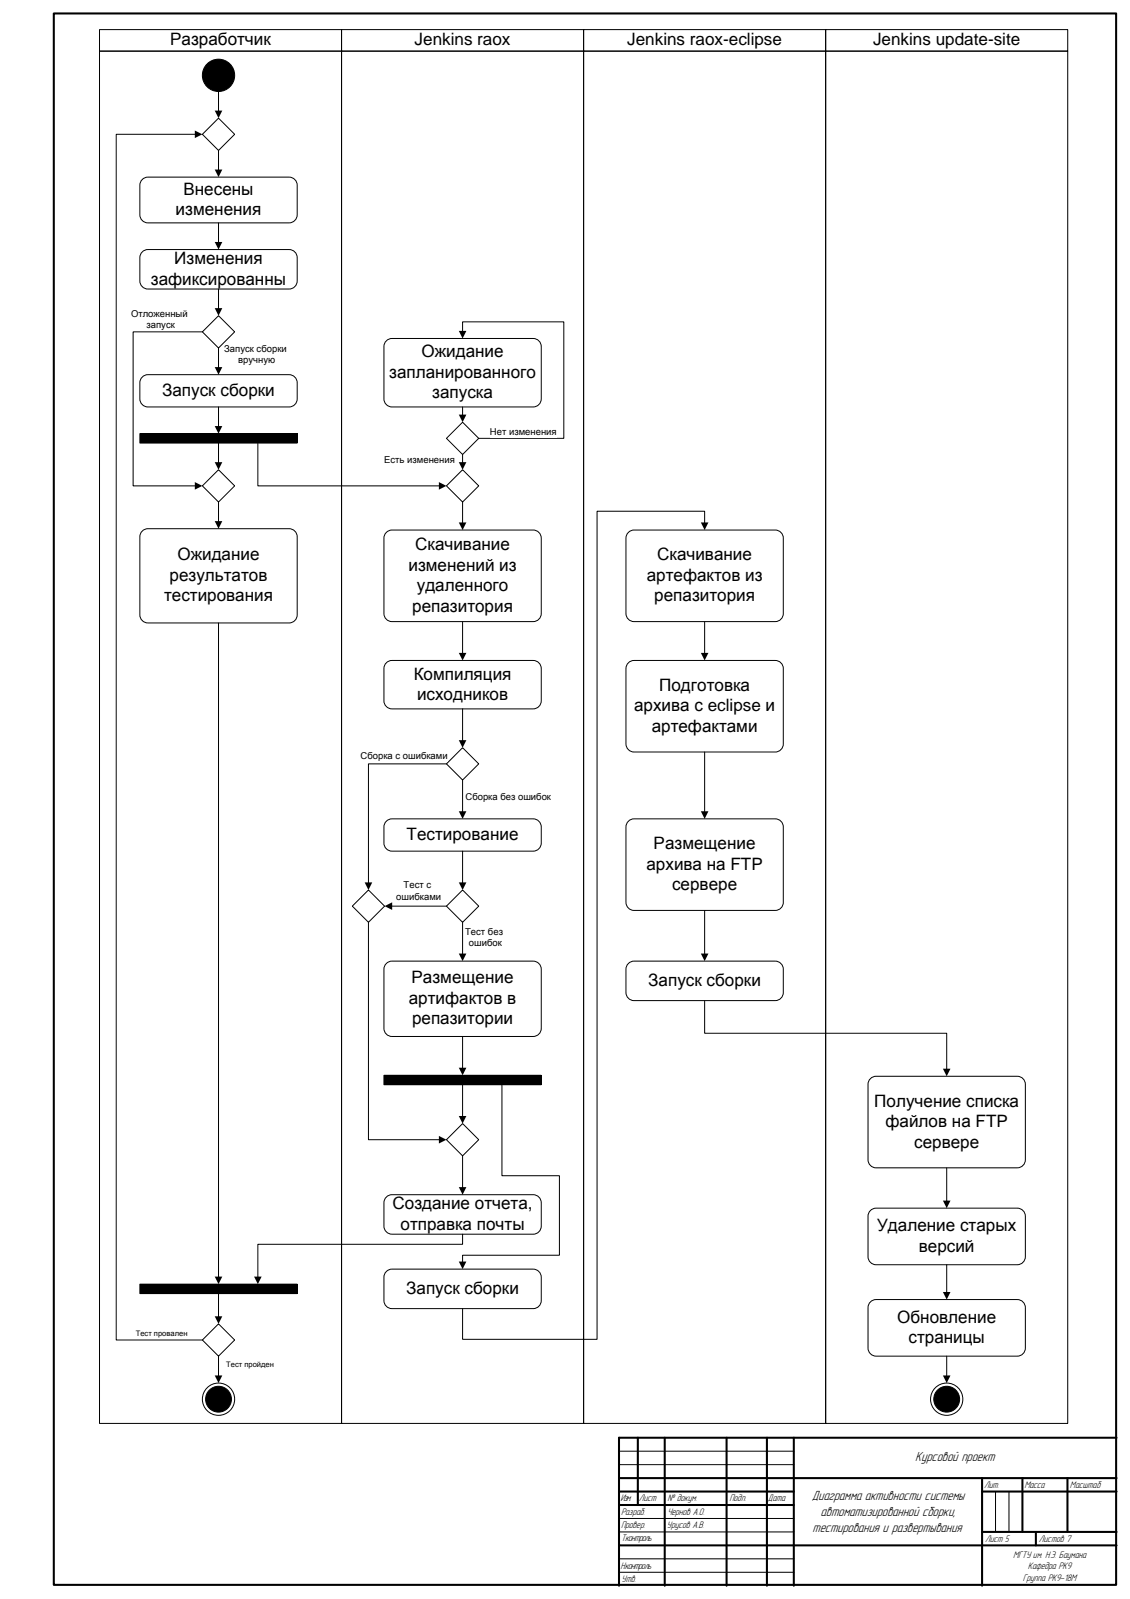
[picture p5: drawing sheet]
<svg xmlns="http://www.w3.org/2000/svg" width="420mm" height="594mm" viewBox="0 0 420 594" stroke-linecap="round" stroke-linejoin="round" font-family="sans-serif">
<path d="M20 5h395v584h-395z" fill="none" stroke="#000" stroke-width=".76"/>
<circle cx="81.2" cy="28" r="6" fill="#000"/>
<circle cx="81.2" cy="28" r="6" fill="none" stroke="#000" stroke-width=".37"/>
<path d="M81.2 117.3l6 6-6 6-5.9-6z" fill-rule="evenodd" fill="#fff"/>
<path d="M81.2 117.3l6 6-6 6-5.9-6z" fill="none" stroke="#000" stroke-width=".37"/>
<path d="M52.7 67a3 3 0 0 1 2.3-1.2h52.5a3 3 0 0 1 3 3v11a3 3 0 0 1-3 3h-52.5a3 3 0 0 1-3-3v-11z" fill-rule="evenodd" fill="#fff"/>
<path d="M52.7 67a3 3 0 0 1 2.3-1.2h52.5a3 3 0 0 1 3 3v11a3 3 0 0 1-3 3h-52.5a3 3 0 0 1-3-3v-11z" fill="none" stroke="#000" stroke-width=".37"/>
<path d="M52.7 93.9a3 3 0 0 1 2.3-1.2h52.5a3 3 0 0 1 3 3v8.7a3 3 0 0 1-3 3h-52.5a3 3 0 0 1-3-3v-8.7z" fill-rule="evenodd" fill="#fff"/>
<path d="M52.7 93.9a3 3 0 0 1 2.3-1.2h52.5a3 3 0 0 1 3 3v8.7a3 3 0 0 1-3 3h-52.5a3 3 0 0 1-3-3v-8.7z" fill="none" stroke="#000" stroke-width=".37"/>
<path d="M52.7 140.4a3 3 0 0 1 2.3-1.2h52.5a3 3 0 0 1 3 3v6a3 3 0 0 1-3 3h-52.5a3 3 0 0 1-3-3v-6z" fill-rule="evenodd" fill="#fff"/>
<path d="M52.7 140.4a3 3 0 0 1 2.3-1.2h52.5a3 3 0 0 1 3 3v6a3 3 0 0 1-3 3h-52.5a3 3 0 0 1-3-3v-6zM52 161.2h58.5v3.5h-58.5z" fill="none" stroke="#000" stroke-width=".37"/>
<path d="M52 161.2h58.5v3.5h-58.5z" fill-rule="evenodd" fill="#000"/>
<path d="M52.7 197.6a3 3 0 0 1 2.3-1.1h52.5a3 3 0 0 1 3 3v29a3 3 0 0 1-3 3h-52.5a3 3 0 0 1-3-3v-29z" fill-rule="evenodd" fill="#fff"/>
<path d="M52.7 197.6a3 3 0 0 1 2.3-1.1h52.5a3 3 0 0 1 3 3v29a3 3 0 0 1-3 3h-52.5a3 3 0 0 1-3-3v-29z" fill="none" stroke="#000" stroke-width=".37"/>
<path d="M81.2 174.6l6 6-6 6-5.9-6z" fill-rule="evenodd" fill="#fff"/>
<path d="M81.2 174.6l6 6-6 6-5.9-6zM52 477.3h58.5v3.5h-58.5z" fill="none" stroke="#000" stroke-width=".37"/>
<path d="M52 477.3h58.5v3.5h-58.5z" fill-rule="evenodd" fill="#000"/>
<path d="M75.3 498l5.9-6 6 6-6 6z" fill-rule="evenodd" fill="#fff"/>
<g fill="none" stroke="#000" stroke-width=".37">
<path d="M75.3 498l5.9-6 6 6-6 6z"/>
<circle cx="81.2" cy="520" r="6"/>
<circle cx="81.2" cy="520" r="4.8"/>
</g>
<circle cx="81.2" cy="520" r="4.8" fill="#000"/>
<path d="M143.9 126.5l1.9-.7h52.5a3 3 0 0 1 2.9 3v19.4a3 3 0 0 1-2.9 3h-52.5a3 3 0 0 1-3-3v-19.4a2.99 2.99 0 0 1 1.1-2.3z" fill-rule="evenodd" fill="#fff"/>
<path d="M143.9 126.5l1.9-.7h52.5a3 3 0 0 1 2.9 3v19.4a3 3 0 0 1-2.9 3h-52.5a3 3 0 0 1-3-3v-19.4a2.99 2.99 0 0 1 1.1-2.3z" fill="none" stroke="#000" stroke-width=".37"/>
<path d="M166 162.9l6-6 6 6-6 6z" fill-rule="evenodd" fill="#fff"/>
<path d="M166 162.9l6-6 6 6-6 6z" fill="none" stroke="#000" stroke-width=".37"/>
<path d="M166 180.6l6-6 6 6-6 6z" fill-rule="evenodd" fill="#fff"/>
<path d="M166 180.6l6-6 6 6-6 6z" fill="none" stroke="#000" stroke-width=".37"/>
<path d="M143.9 197.6l1.9-.6h52.5a3 3 0 0 1 2.9 3v28a3 3 0 0 1-2.9 3h-52.5a3 3 0 0 1-3-3v-28a3 3 0 0 1 1.1-2.4z" fill-rule="evenodd" fill="#fff"/>
<path d="M143.9 197.6l1.9-.6h52.5a3 3 0 0 1 2.9 3v28a3 3 0 0 1-2.9 3h-52.5a3 3 0 0 1-3-3v-28a3 3 0 0 1 1.1-2.4z" fill="none" stroke="#000" stroke-width=".37"/>
<path d="M143.4 246.6a2.99 2.99 0 0 1 2.4-1.1h52.5a3 3 0 0 1 2.9 3v12a3 3 0 0 1-2.9 3h-52.5a3 3 0 0 1-3-3v-12z" fill-rule="evenodd" fill="#fff"/>
<path d="M143.4 246.6a2.99 2.99 0 0 1 2.4-1.1h52.5a3 3 0 0 1 2.9 3v12a3 3 0 0 1-2.9 3h-52.5a3 3 0 0 1-3-3v-12z" fill="none" stroke="#000" stroke-width=".37"/>
<path d="M166 283.9l6-6 6 6-6 6z" fill-rule="evenodd" fill="#fff"/>
<path d="M166 283.9l6-6 6 6-6 6z" fill="none" stroke="#000" stroke-width=".37"/>
<path d="M166 336.8l6-6 6 6-6 6z" fill-rule="evenodd" fill="#fff"/>
<path d="M166 336.8l6-6 6 6-6 6z" fill="none" stroke="#000" stroke-width=".37"/>
<path d="M81.2 43.9l6 6-6 6-5.9-6z" fill-rule="evenodd" fill="#fff"/>
<path d="M81.2 34v7.5M81.2 43.9l6 6-6 6-5.9-6zM81.2 55.9v7.5M81.2 82.8v7.5M81.2 107.4v7.5M75.3 123.3h-25.8v57.3h23.3" fill="none" stroke="#000" stroke-width=".37"/>
<path d="M79.8 41.1h2.9l-1.5 2.8zM79.8 63h2.9l-1.5 2.8zM79.8 89.9h2.9l-1.5 2.8zM79.8 114.5h2.9l-1.5 2.8zM72.4 179.2l2.9 1.4-2.9 1.4z" fill="#000"/>
<path d="M48.7 114.6h21.1v8.5h-21.1z" fill-rule="evenodd" fill="#fff"/>
<path d="M172 123.3v-3.7h37.6v43.3h-31.6M81.2 151.2v7.5M172 151.2v3.2M81.2 164.7v7.4M95.9 164.7v15.9h67.6M81.2 186.6v7.4" fill="none" stroke="#000" stroke-width=".37"/>
<path d="M170.6 123h2.8l-1.4 2.8zM79.8 158.3h2.9l-1.5 2.9zM170.6 154.1h2.8l-1.4 2.8zM79.8 171.8h2.9l-1.5 2.8zM163.2 179.2l2.8 1.4-2.8 1.4zM79.8 193.7h2.9l-1.5 2.8z" fill="#000"/>
<path d="M182.2 158.6h24.8v4.2h-24.8z" fill-rule="evenodd" fill="#fff"/>
<path d="M172 168.9v3.2" fill="none" stroke="#000" stroke-width=".37"/>
<path d="M170.6 171.8h2.8l-1.4 2.8z" fill="#000"/>
<path d="M142.9 168.9h26.2v4.2h-26.2z" fill-rule="evenodd" fill="#fff"/>
<path d="M172 186.6v7.9M172 231v12M172 263.5v11.9M172 289.9v12" fill="none" stroke="#000" stroke-width=".37"/>
<path d="M170.6 194.2h2.8l-1.4 2.8zM170.6 242.6h2.8l-1.4 2.9zM170.6 275.1h2.8l-1.4 2.8zM170.6 301.5h2.8l-1.4 2.8z" fill="#000"/>
<g fill="#fff">
<path d="M173.1 294h31.8v4.3h-31.8z" fill-rule="evenodd"/>
<path d="M166 423.6l6-6 6 6-6 6z" fill-rule="evenodd"/>
</g>
<path d="M166 283.9h-29v44.4M166 423.6l6-6 6 6-6 6z" fill="none" stroke="#000" stroke-width=".37"/>
<path d="M135.6 327.9h2.8l-1.4 2.9z" fill="#000"/>
<path d="M134.1 278.9h32.4v4.2h-32.4z" fill-rule="evenodd" fill="#fff"/>
<path d="M172 342.8v11.9" fill="none" stroke="#000" stroke-width=".37"/>
<path d="M170.6 354.4h2.8l-1.4 2.8z" fill="#000"/>
<path d="M173 344.3h14v8.4h-14z" fill-rule="evenodd" fill="#fff"/>
<path d="M145.5 336.8h20.5" fill="none" stroke="#000" stroke-width=".37"/>
<path d="M143 336.8l2.8-1.4v2.8z" fill="#000"/>
<g fill="#fff">
<path d="M146.4 327h17.6v8.4h-17.6z" fill-rule="evenodd"/>
<path d="M143.9 444.7l1.9-.7h52.5a3 3 0 0 1 2.9 3v8.7a3 3 0 0 1-2.9 3h-52.5a3 3 0 0 1-3-3v-8.7a3 3 0 0 1 1.1-2.3z" fill-rule="evenodd"/>
</g>
<path d="M81.2 231.5v243.3M143.9 444.7l1.9-.7h52.5a3 3 0 0 1 2.9 3v8.7a3 3 0 0 1-2.9 3h-52.5a3 3 0 0 1-3-3v-8.7a3 3 0 0 1 1.1-2.3zM172 458.7v3.7h-76.1v12.4M81.2 480.8v8.7M81.2 504v7.5" fill="none" stroke="#000" stroke-width=".37"/>
<path d="M79.8 474.4h2.9l-1.5 2.8zM94.5 474.4h2.8l-1.4 2.8zM79.8 489.2h2.9l-1.5 2.8zM79.8 511.2h2.9l-1.5 2.8z" fill="#000"/>
<path d="M84.1 505.5h17.8v3.4h-17.8z" fill-rule="evenodd" fill="#fff"/>
<path d="M72.8 49.9h-29.6v448.1h32.1" fill="none" stroke="#000" stroke-width=".37"/>
<path d="M72.4 48.5l2.9 1.4-2.9 1.4z" fill="#000"/>
<path d="M50.5 493.8h19.3v3.4h-19.3z" fill-rule="evenodd" fill="#fff"/>
<path d="M81.2 129.3v7.5" fill="none" stroke="#000" stroke-width=".37"/>
<path d="M79.8 136.4h2.9l-1.5 2.8z" fill="#000"/>
<g fill="#fff">
<path d="M83.4 127.6h23.2v8.5h-23.2z" fill-rule="evenodd"/>
<path d="M131 336.8l6-6 6 6-6 6z" fill-rule="evenodd"/>
</g>
<path d="M37 19h90v510h-90zM37 11h90v8h-90zM127 19h90v510h-90zM127 11h90v8h-90zM217 19h90v510h-90zM217 11h90v8h-90zM307 19h90v510h-90zM307 11h90v8h-90zM131 336.8l6-6 6 6-6 6zM137 342.8v80.8h26.5M172 429.6v11.9" fill="none" stroke="#000" stroke-width=".37"/>
<path d="M163.2 422.2l2.8 1.4-2.8 1.4zM170.6 441.2h2.8l-1.4 2.8z" fill="#000"/>
<path d="M143.9 305l1.9-.7h52.5a3 3 0 0 1 2.9 3v6a3 3 0 0 1-2.9 3h-52.5a3 3 0 0 1-3-3v-6a3 3 0 0 1 1.1-2.3z" fill-rule="evenodd" fill="#fff"/>
<path d="M143.9 305l1.9-.7h52.5a3 3 0 0 1 2.9 3v6a3 3 0 0 1-2.9 3h-52.5a3 3 0 0 1-3-3v-6a3 3 0 0 1 1.1-2.3zM172 316.3v12" fill="none" stroke="#000" stroke-width=".37"/>
<path d="M170.6 327.9h2.8l-1.4 2.9z" fill="#000"/>
<path d="M143.4 358.3a2.99 2.99 0 0 1 2.4-1.1h52.5a3 3 0 0 1 2.9 3v22a3 3 0 0 1-2.9 3h-52.5a3 3 0 0 1-3-3v-22z" fill-rule="evenodd" fill="#fff"/>
<path d="M143.4 358.3a2.99 2.99 0 0 1 2.4-1.1h52.5a3 3 0 0 1 2.9 3v22a3 3 0 0 1-2.9 3h-52.5a3 3 0 0 1-3-3v-22zM142.8 399.6h58.5v3.5h-58.5zM172 385.2v12M172 403.1v12" fill="none" stroke="#000" stroke-width=".37"/>
<g fill="#000">
<path d="M170.6 396.8h2.8l-1.4 2.8zM170.6 414.8h2.8l-1.4 2.8z"/>
<path d="M142.8 399.6h58.5v3.5h-58.5z" fill-rule="evenodd"/>
</g>
<path d="M143.9 472.3l1.9-.6h52.5a3 3 0 0 1 2.9 3v8.6a3 3 0 0 1-2.9 3h-52.5a3 3 0 0 1-3-3v-8.6a3 3 0 0 1 1.1-2.4z" fill-rule="evenodd" fill="#fff"/>
<path d="M186.6 403.1v33.8h21.4v29.6h-36v2.7M143.9 472.3l1.9-.6h52.5a3 3 0 0 1 2.9 3v8.6a3 3 0 0 1-2.9 3h-52.5a3 3 0 0 1-3-3v-8.6a3 3 0 0 1 1.1-2.4z" fill="none" stroke="#000" stroke-width=".37"/>
<path d="M170.6 468.8h2.8l-1.4 2.9z" fill="#000"/>
<path d="M233.4 198.1a3 3 0 0 1 2.4-1.1h52.5a3 3 0 0 1 2.9 3v28a3 3 0 0 1-2.9 3h-52.5a3 3 0 0 1-3.1-3v-28z" fill-rule="evenodd" fill="#fff"/>
<path d="M233.4 198.1a3 3 0 0 1 2.4-1.1h52.5a3 3 0 0 1 2.9 3v28a3 3 0 0 1-2.9 3h-52.5a3 3 0 0 1-3.1-3v-28zM262 194.5v-4.5h-40v307.7h-50v-11.4" fill="none" stroke="#000" stroke-width=".37"/>
<path d="M260.6 194.2h2.8l-1.4 2.8z" fill="#000"/>
<path d="M233.4 246.6a3 3 0 0 1 2.4-1.1h52.5a3 3 0 0 1 2.9 3v28a3 3 0 0 1-2.9 3h-52.5a3 3 0 0 1-3.1-3v-28z" fill-rule="evenodd" fill="#fff"/>
<path d="M233.4 246.6a3 3 0 0 1 2.4-1.1h52.5a3 3 0 0 1 2.9 3v28a3 3 0 0 1-2.9 3h-52.5a3 3 0 0 1-3.1-3v-28z" fill="none" stroke="#000" stroke-width=".37"/>
<path d="M233.9 305l1.9-.7h52.5a3 3 0 0 1 2.9 3v28.1a3 3 0 0 1-2.9 3h-52.5a3 3 0 0 1-3.1-3v-28.1a3 3 0 0 1 1.2-2.3z" fill-rule="evenodd" fill="#fff"/>
<path d="M233.9 305l1.9-.7h52.5a3 3 0 0 1 2.9 3v28.1a3 3 0 0 1-2.9 3h-52.5a3 3 0 0 1-3.1-3v-28.1a3 3 0 0 1 1.2-2.3z" fill="none" stroke="#000" stroke-width=".37"/>
<path d="M323.4 401.1a3 3 0 0 1 2.4-1.1h52.4a3 3 0 0 1 3.1 3v28a3 3 0 0 1-3.1 3h-52.4a3 3 0 0 1-3.1-3v-28z" fill-rule="evenodd" fill="#fff"/>
<path d="M323.4 401.1a3 3 0 0 1 2.4-1.1h52.4a3 3 0 0 1 3.1 3v28a3 3 0 0 1-3.1 3h-52.4a3 3 0 0 1-3.1-3v-28z" fill="none" stroke="#000" stroke-width=".37"/>
<path d="M233.4 358.3a3 3 0 0 1 2.4-1.1h52.5a3 3 0 0 1 2.9 3v8.7a3 3 0 0 1-2.9 3h-52.5a3 3 0 0 1-3.1-3v-8.7z" fill-rule="evenodd" fill="#fff"/>
<path d="M233.4 358.3a3 3 0 0 1 2.4-1.1h52.5a3 3 0 0 1 2.9 3v8.7a3 3 0 0 1-2.9 3h-52.5a3 3 0 0 1-3.1-3v-8.7z" fill="none" stroke="#000" stroke-width=".37"/>
<path d="M323.4 450.1a3 3 0 0 1 2.4-1.1h52.4a3 3 0 0 1 3.1 3v15a3 3 0 0 1-3.1 3h-52.4a3 3 0 0 1-3.1-3v-15z" fill-rule="evenodd" fill="#fff"/>
<path d="M323.4 450.1a3 3 0 0 1 2.4-1.1h52.4a3 3 0 0 1 3.1 3v15a3 3 0 0 1-3.1 3h-52.4a3 3 0 0 1-3.1-3v-15z" fill="none" stroke="#000" stroke-width=".37"/>
<path d="M323.4 484.1a3 3 0 0 1 2.4-1.1h52.4a3 3 0 0 1 3.1 3v15a3 3 0 0 1-3.1 3h-52.4a3 3 0 0 1-3.1-3v-15z" fill-rule="evenodd" fill="#fff"/>
<g fill="none" stroke="#000" stroke-width=".37">
<path d="M262 231v12M262 279.5v22.4M262 338.4v16.3M262 371.9v12.1h90v13.5M352 434v12.5M352 470v10.5M323.4 484.1a3 3 0 0 1 2.4-1.1h52.4a3 3 0 0 1 3.1 3v15a3 3 0 0 1-3.1 3h-52.4a3 3 0 0 1-3.1-3v-15zM352 504v7.5M230.2 539.3h65M230.2 544.3h65M370.2 554.3v15M375.2 554.3v15"/>
<path d="M230.2 579.3h65M230.2 569.3h65M230.2 564.3h65M230.2 584.3h65"/>
<circle cx="352" cy="520" r="6"/>
<circle cx="352" cy="520" r="4.8"/>
</g>
<g fill="#000">
<path d="M260.6 242.6h2.8l-1.4 2.9zM260.6 301.5h2.8l-1.4 2.8zM260.6 354.4h2.8l-1.4 2.8zM350.6 397.2h2.8l-1.4 2.8zM350.6 446.2h2.8l-1.4 2.8zM350.6 480.2h2.8l-1.4 2.8zM350.6 511.2h2.8l-1.4 2.8z"/>
<circle cx="352" cy="520" r="4.8"/>
</g>
<g fill="none" stroke="#000" stroke-width=".76">
<path d="M237.2 534.3v25M247.2 534.3v55M270.2 534.3v55M285.2 534.3v55M295.2 534.3v55M415.2 534.3h-185v55M230.2 549.3h185M230.2 559.3h65M230.2 554.3h65M365.2 549.3v40M365.2 554.3h50M380.2 549.3v20"/>
<path d="M396.9 549.3v20M230.2 574.3h185M365.2 569.3h50M385.2 569.3v5"/>
</g>
<g font-size="6.3">
<text x="63.3" y="16.9">Разработчик</text>
<text x="154.2" y="16.9">Jenkins raox</text>
<text x="233.2" y="16.9">Jenkins raox-eclipse</text>
<text x="324.6" y="16.9">Jenkins update-site</text>
<text x="68.2" y="72.4">Внесены</text>
<text x="65.3" y="80">изменения</text>
<text x="64.8" y="98.2">Изменения</text>
<text x="56.1" y="105.8">зафиксированны</text>
<text x="156.7" y="132.8">Ожидание</text>
<text x="144.7" y="140.4">запланированного</text>
<text x="60.3" y="147.2">Запуск сборки</text>
<text x="160.7" y="148">запуска</text>
<text x="66" y="208.3">Ожидание</text>
<text x="154.4" y="204.5">Скачивание</text>
<text x="244.4" y="208.3">Скачивание</text>
<text x="63" y="215.9">результатов</text>
<text x="151.9" y="212.1">изменений из</text>
<text x="240.5" y="215.9">артефактов из</text>
<text x="155" y="219.7">удаленного</text>
<text x="61" y="223.5">тестирования</text>
<text x="153.3" y="227.3">репазитория</text>
<text x="243.3" y="223.5">репазитория</text>
<text x="153.8" y="252.5">Компиляция</text>
<text x="245.1" y="256.8">Подготовка</text>
<text x="155.1" y="260.2">исходников</text>
<text x="235.8" y="264.4">архива с eclipse и</text>
<text x="242.3" y="272">артефактами</text>
<text x="151.2" y="312.2">Тестирование</text>
<text x="243" y="315.6">Размещение</text>
<text x="240.4" y="323.2">архива на FTP</text>
<text x="249.9" y="330.9">сервере</text>
<text x="153" y="365.5">Размещение</text>
<text x="241" y="366.4">Запуск сборки</text>
<text x="152" y="373.1">артифактов в</text>
<text x="153.2" y="380.7">репазитории</text>
<text x="325.1" y="411.3">Получение списка</text>
<text x="329.3" y="418.9">файлов на FTP</text>
<text x="339.9" y="426.5">сервере</text>
<text x="146" y="449.4">Создание отчета,</text>
<text x="148.9" y="457.1">отправка почты</text>
<text x="326.1" y="457.6">Удаление старых</text>
<text x="341.6" y="465.2">версий</text>
<text x="151.1" y="480.9">Запуск сборки</text>
<text x="333.6" y="491.6">Обновление</text>
<text x="337.8" y="499.2">страницы</text>
</g>
<g font-size="5.2">
<text x="340.3" y="543">Курсовой проект</text>
<text x="301.8" y="557.4">Диаграмма активности системы</text>
<text x="305.1" y="563.4">автоматизированной сборки,</text>
<text x="302.1" y="569.3">тестирования и развертывания.</text>
</g>
<g font-size="3.7">
<text x="230.7" y="557.9">Изм.</text>
<text x="237.5" y="557.9">Лист</text>
<text x="248.2" y="557.9">№ докум.</text>
<text x="271.2" y="557.9">Подп.</text>
<text x="285.5" y="557.9">Дата</text>
<text x="365.9" y="552.9">Лит.</text>
<text x="380.9" y="552.9">Масса</text>
<text x="397.8" y="552.9">Масштаб</text>
<text x="230.9" y="563">Разраб.</text>
<text x="248.1" y="562.9">Чернов А.О.</text>
<text x="230.9" y="568">Провер.</text>
<text x="248" y="567.9">Урусов А.В.</text>
<text x="230.9" y="572.8">Т.контроль</text>
<text x="366.3" y="573">Лист 5</text>
<text x="386.3" y="573">Листов 7</text>
<text x="376.7" y="579">МГТУ им. Н.Э. Баумана</text>
<text x="230.7" y="583.1">Н.контроль</text>
<text x="231.1" y="587.8">Утв.</text>
<text x="380.3" y="587.4">Группа РК9-18М</text>
<text x="382.2" y="583.2">Кафедра РК9</text>
</g>
<g font-size="3.5">
<text x="48.7" y="117.8">Отложенный</text>
<text x="54.5" y="122.1">запуск</text>
<text x="83.4" y="130.8">Запуск сборки</text>
<text x="88.6" y="135">вручную</text>
<text x="182.2" y="161.8">Нет изменения</text>
<text x="142.9" y="172.1">Есть изменения</text>
<text x="134.1" y="282.1">Сборка с ошибками</text>
<text x="173.1" y="297.2">Сборка без ошибок</text>
<text x="147.3" y="334.4">ошибками</text>
<text x="150.1" y="330.1">Тест с</text>
<text x="173" y="347.4">Тест без</text>
<text x="174.3" y="351.7">ошибок</text>
</g>
<g font-size="2.8">
<text x="50.5" y="496.4">Тест провален</text>
<text x="84.1" y="508">Тест пройден</text>
</g>
</svg>
